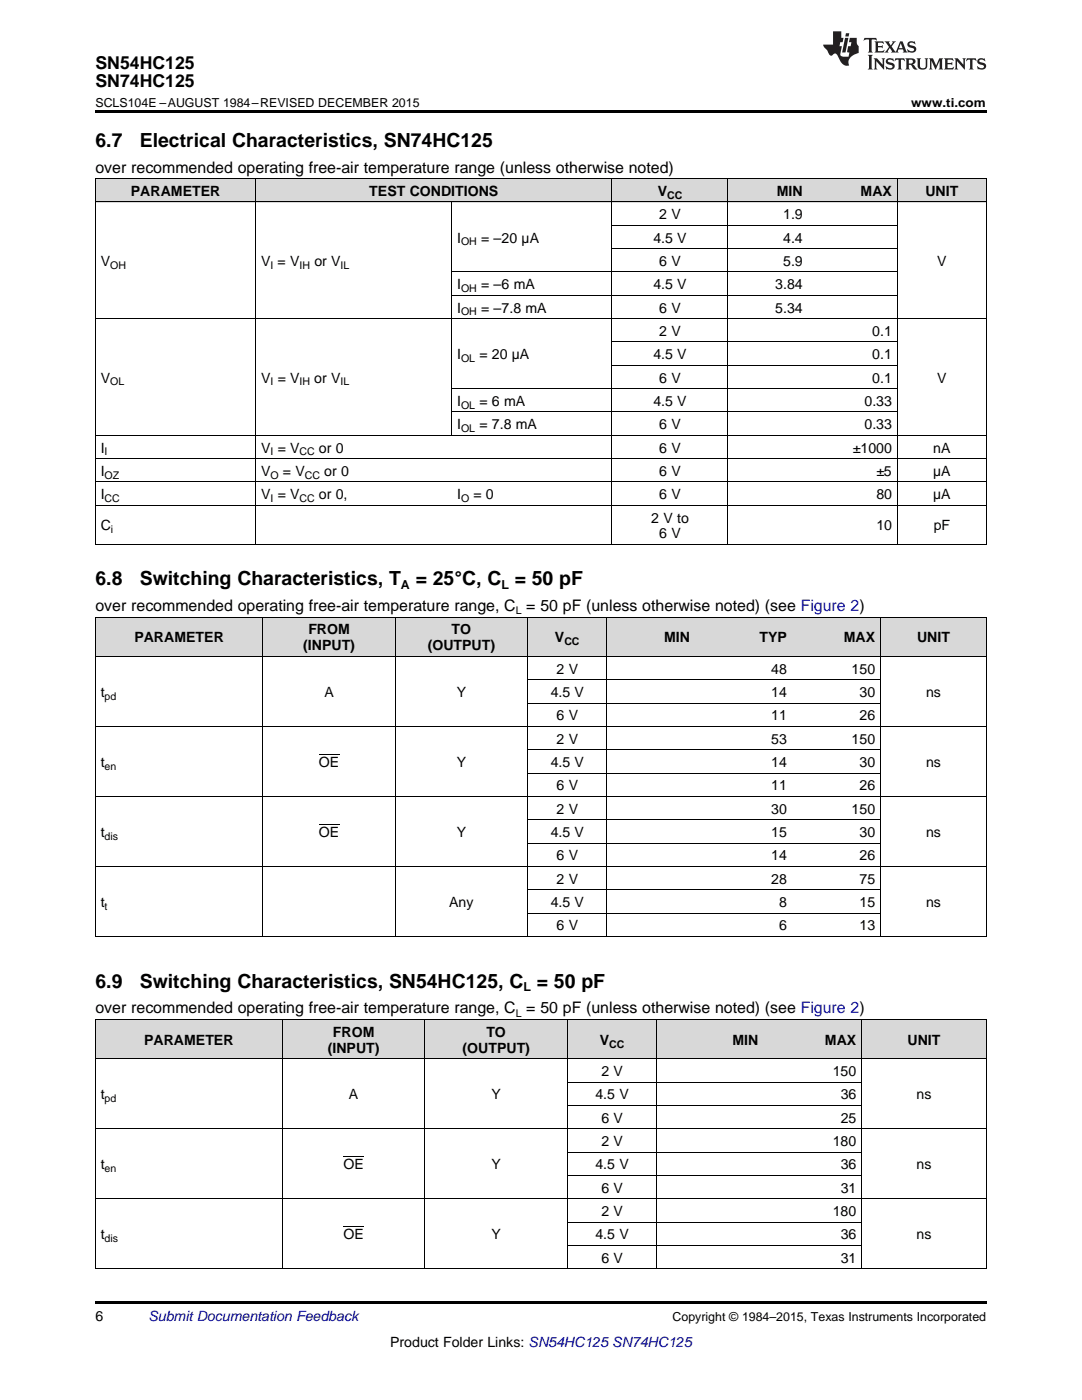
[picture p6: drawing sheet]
<svg xmlns="http://www.w3.org/2000/svg" width="216mm" height="279mm" viewBox="0 0 216 279" stroke-linecap="round" stroke-linejoin="round" font-family="sans-serif">
<g fill="#d8d8d8">
<path d="M19 203.5h37.4v7.8h-37.4z"/>
<path d="M56.4 203.5h28.4v7.8h-28.4z"/>
<path d="M84.8 203.5h28.5v7.8h-28.5z"/>
<path d="M113.3 203.5h17.8v7.8h-17.8z"/>
<path d="M131.1 203.5h21.3v7.8h-21.3z"/>
<path d="M152.4 203.5h19.5v7.8h-19.5z"/>
<path d="M171.9 203.5h24.9v7.8h-24.9z"/>
<path d="M19 123.2h33.5v7.9h-33.5z"/>
<path d="M52.5 123.2h26.4v7.9h-26.4z"/>
<path d="M78.9 123.2h26.4v7.9h-26.4z"/>
<path d="M105.3 123.2h15.8v7.9h-15.8z"/>
<path d="M121.1 123.2h17.6v7.9h-17.6z"/>
<path d="M138.7 123.2h19.4v7.9h-19.4z"/>
<path d="M158.1 123.2h17.6v7.9h-17.6z"/>
<path d="M175.7 123.2h21.1v7.9h-21.1z"/>
<path d="M19 35.7h32v4.7h-32z"/>
<path d="M51 35.7h39.2v4.7h-39.2z"/>
<path d="M90.2 35.7h32v4.7h-32z"/>
<path d="M122.2 35.7h23.1v4.7h-23.1z"/>
<path d="M145.3 35.7h16v4.7h-16z"/>
<path d="M161.3 35.7h17.8v4.7h-17.8z"/>
<path d="M179.1 35.7h17.7v4.7h-17.7z"/>
</g>
<g fill="#000">
<path d="M19 22h177.8v.5h-177.8zM19 108.7h.2zM90.1 108.7h.1zM122.1 108.7h.1zM145.2 108.7h.1zM161.2 108.7h.1zM179 108.7h.1zM196.7 108.7h.1zM19 186.9h.2zM78.8 186.9h.1zM105.2 186.9h.1zM121 186.9h.1z"/>
<path d="M138.6 186.9h.1zM158 186.9h.1zM175.6 186.9h.1zM196.7 186.9h.1zM19 259.7h177.8v.5h-177.8z"/>
</g>
<g fill="none" stroke="#000" stroke-width=".2">
<path d="M19 35.6h177.8M19.1 35.7v73M51 35.7v73M122.1 35.7v73M145.2 35.7v73M179 35.7v73M196.8 35.7v73M19 40.3h177.8M90.1 40.3v46.6M90.2 58.9h88.9M90.2 54.3h88.9M122.2 49.6h56.9"/>
<path d="M122.2 45h56.9M19 63.6h177.8M90.2 77.6h88.9M122.2 72.9h56.9M122.2 68.2h56.9M19 96.2h177.8M19 91.5h177.8M19 86.9h177.8M90.2 82.2h88.9M19 108.7h177.8M19 100.8h177.8M19 131h177.8"/>
<path d="M19 123.2h177.8M19.1 123.2v63.7M52.4 123.2v63.7M78.8 123.2v63.7M105.3 123.2v63.7M105.3 135.7h70.4M121.1 123.2v63.7M175.7 123.2v63.7M196.8 123.2v63.7M19 158.9h177.8M19 145h177.8M105.3 154.3h70.4"/>
<path d="M105.3 149.6h70.4M105.3 140.3h70.4M19 172.9h177.8M105.3 177.6h70.4M105.3 168.3h70.4M105.3 163.6h70.4M19 186.9h177.8M105.3 182.2h70.4M19 211.3h177.8M19 203.5h177.8M19.1 203.5v49.8M56.3 203.5v49.8"/>
<path d="M84.8 203.5v49.8M113.2 203.5v49.8M113.3 216h58.6M131 203.5v49.8M171.9 203.5v49.8M196.8 203.5v49.8M19 239.2h177.8M19 225.3h177.8M113.3 234.6h58.6M113.3 229.9h58.6M113.3 220.6h58.6M19 253.2h177.8"/>
<path d="M113.3 248.5h58.6M113.3 243.9h58.6"/>
</g>
<g fill="#231f20">
<path d="M172.5 7.6l-.1 .5 .4-.2h.6v.1v2.1l-.2 .4h.9l-.2-.4v-2.1l.1-.1h.5l.5 .2-.2-.5zM174.5 8.3l.2 .3v1.5l-.2 .4h1.8l.2-.6a1.04 1.04 0 0 1-1.3 .2v-.7h.6l.3 .2v-.6l-.3 .2h-.6v-.6l.8-.1 .4 .3-.2-.5zM176.5 8.3l.9 1.1-.9 1.1h.8l-.2-.2 .4-.7 .5 .7-.2 .2h1.5l-.2-.2 .2-.4h.9l.1 .4-.2 .2h1l-.3-.3-.7-1.9h-.5l-.9 2-.8-1 .9-1h-.8l.1 .3-.4 .5-.3-.6 .1-.2zM179.7 8.6l.4 1h-.7zM181.3 8.4a.63 .63 0 0 0-.2 .7 .63 .63 0 0 0 .6 .4l.6 .2 .1 .2a.75 .75 0 0 1-.7 .4 .75 .75 0 0 1-.6-.5l.1 .7 .1-.1a1.11 1.11 0 0 0 1.5-.6 1.13 1.13 0 0 0-1.2-.8l-.1-.4a1.04 1.04 0 0 1 1.2 .2l-.2-.5-.2 .1-.4-.2zM173.2 10.9l.2 .4v2.2l-.2 .4h1l-.3-.4v-2.2l.3-.4zM174.3 11.6l.3 .4v1.5l-.3 .4h.8l-.2-.4v-1.3l1.5 1.7v-1.9l.2-.4h-.7l.2 .4v.9l-1.1-1.3zM177 11.8a.62 .62 0 0 0-.2 .7 .62 .62 0 0 0 .6 .4l.6 .1 .1 .3a.76 .76 0 0 1-.7 .3 .76 .76 0 0 1-.7-.4l.2 .7 .1-.1a1.11 1.11 0 0 0 1.5-.6 1.13 1.13 0 0 0-1.2-.8l-.1-.4a1.04 1.04 0 0 1 1.2 .2l-.2-.6-.2 .1-.5-.1zM178.7 11.6l-.2 .6a.61 .61 0 0 1 .8-.3v1.6l-.2 .4h.9l-.2-.4v-1.6a.63 .63 0 0 1 .7 .3l-.1-.6zM180.6 11.6l.3 .4v1.5l-.3 .4h1l-.2-.2-.1-.8 .6 .2a.76 .76 0 0 0 1.2 .7l-1-1a.58 .58 0 0 0 .6-.5 .58 .58 0 0 0-.5-.6zM181.4 11.9h.1a.45 .45 0 0 1 .5 .1 .45 .45 0 0 1 .1 .5l-.8 .2zM182.9 11.6l.2 .2a2.17 2.17 0 0 0 .3 1.9 .99 .99 0 0 0 1.6-.6v-1.1l.2-.4h-.7l.2 .2a1.92 1.92 0 0 1-.2 1.8 .6 .6 0 0 1-.9-.5v-1.1l.2-.4zM185.4 11.6l.2 .4v1.5l-.2 .4h.7l-.2-.4v-1.4l.8 1.8 .8-1.8v1.4l-.2 .4h.9l-.2-.4v-1.5l.2-.4h-.8l-.6 1.5-.6-1.5zM188.4 11.6l.2 .4v1.5l-.2 .4h1.8l.1-.6a1.04 1.04 0 0 1-1.2 .1v-.6h.5l.4 .2v-.6l-.4 .2h-.5v-.7h.8l.3 .3-.1-.6zM190.5 11.6l.2 .4v1.5l-.2 .4h.7l-.2-.4v-1.3l1.5 1.7v-1.9l.2-.4h-.7l.2 .4v.9l-1.1-1.3zM192.9 11.6l-.1 .6a.61 .61 0 0 1 .7-.3l.1 1.6-.3 .4h1l-.3-.4 .1-1.6a.63 .63 0 0 1 .7 .3l-.1-.6zM195.2 11.8a.62 .62 0 0 0-.2 .7 .62 .62 0 0 0 .6 .4l.6 .1 .1 .3a.76 .76 0 0 1-.7 .3 .76 .76 0 0 1-.6-.4l.1 .7 .1-.1a1.11 1.11 0 0 0 1.6-.6 1.13 1.13 0 0 0-1.3-.8l-.1-.4a1.04 1.04 0 0 1 1.2 .2l-.1-.6-.2 .1-.5-.1z"/>
<path d="M166.2 6.3v2.6h-1.9v.4l.8 .9a.91 .91 0 0 0 1 .8 .56 .56 0 0 1 .5-.3 .56 .56 0 0 1 .5 .3l.4 .8a1.53 1.53 0 0 0 1.9 1.2 1.54 1.54 0 0 1 1-2.1l.9-.3v-1.4a1.52 1.52 0 0 1-.4-1.6h-1.3l-.2 .8h.5l-.2 .8h-.5l-.1 1v.2l.4 .1-.2 .8a1.93 1.93 0 0 1-1.6-.3l.3-1.8h-.5l.2-.8h.4l.2-.8h-.4v-1.3zM168.6 7.6l-.6 2.9h.7l.6-2.9zM168.8 6.6l-.1 .7h.6l.2-.7z"/>
</g>
<path d="M63.6 150.6h4.1M63.6 164.6h4.1M68.5 230.9h4.1M68.5 244.8h4.1" fill="none" stroke="#000" stroke-width=".2"/>
<g font-size="3.9">
<text x="19" y="29.3">6.7</text>
<text x="27.9" y="29.3">Electrical Characteristics, SN74HC125</text>
<text x="19" y="116.8">6.8</text>
<text x="27.9" y="116.8">Switching Characteristics, T</text>
<text x="82.9" y="116.8">= 25°C, C = 50 pF</text>
<text x="19" y="197.1">6.9</text>
<text x="27.9" y="197.1">Switching Characteristics, SN54HC125, C = 50 pF</text>
</g>
<g font-size="3.5">
<text x="19" y="13.8">SN54HC125</text>
<text x="19" y="17.3">SN74HC125</text>
</g>
<g font-size="3.2">
<text x="19" y="34.4">over recommended operating free-air temperature range (unless otherwise noted)</text>
<text x="19" y="122">over recommended operating free-air temperature range, C = 50 pF (unless otherwise noted) (see Figure 2)</text>
<text x="19" y="202.2">over recommended operating free-air temperature range, C = 50 pF (unless otherwise noted) (see Figure 2)</text>
</g>
<g font-size="2.8">
<text x="26.1" y="39.1">PARAMETER</text>
<text x="73.7" y="39.1">TEST CONDITIONS</text>
<text x="131.2" y="39.1">V</text>
<text x="155" y="39.1">MIN</text>
<text x="171.7" y="39.1">MAX</text>
<text x="184.6" y="39.1">UNIT</text>
<text x="131.6" y="43.7">2 V</text>
<text x="156.3" y="43.7">1.9</text>
<text x="20.1" y="53.1">V</text>
<text x="52.1" y="53.1">V = V</text>
<text x="62.7" y="53.1">or V</text>
<text x="91.2" y="48.4">I</text>
<text x="96" y="48.4">= –20 µA</text>
<text x="130.4" y="48.4">4.5 V</text>
<text x="131.6" y="53.1">6 V</text>
<text x="156.3" y="48.4">4.4</text>
<text x="156.3" y="53.1">5.9</text>
<text x="187" y="53.1">V</text>
<text x="91.2" y="57.7">I</text>
<text x="96" y="57.7">= –6 mA</text>
<text x="130.4" y="57.7">4.5 V</text>
<text x="154.7" y="57.7">3.84</text>
<text x="91.2" y="62.4">I</text>
<text x="96" y="62.4">= –7.8 mA</text>
<text x="131.6" y="62.4">6 V</text>
<text x="154.7" y="62.4">5.34</text>
<text x="91.2" y="71.7">I</text>
<text x="95.7" y="71.7">= 20 µA</text>
<text x="130.4" y="71.7">4.5 V</text>
<text x="131.6" y="67">2 V</text>
<text x="174.1" y="67">0.1</text>
<text x="174.1" y="71.7">0.1</text>
<text x="20.1" y="76.3">V</text>
<text x="52.1" y="76.3">V = V</text>
<text x="62.7" y="76.3">or V</text>
<text x="131.6" y="76.3">6 V</text>
<text x="174.1" y="76.3">0.1</text>
<text x="187" y="76.3">V</text>
<text x="91.2" y="81">I</text>
<text x="95.7" y="81">= 6 mA</text>
<text x="130.4" y="81">4.5 V</text>
<text x="172.5" y="81">0.33</text>
<text x="91.2" y="85.7">I</text>
<text x="95.7" y="85.7">= 7.8 mA</text>
<text x="131.6" y="85.7">6 V</text>
<text x="172.5" y="85.7">0.33</text>
<text x="20.1" y="90.3">I</text>
<text x="20.1" y="95">I</text>
<text x="52.1" y="90.3">V = V</text>
<text x="52.1" y="95">V</text>
<text x="56.5" y="95">= V</text>
<text x="63.6" y="90.3">or 0</text>
<text x="64.7" y="95">or 0</text>
<text x="131.6" y="90.3">6 V</text>
<text x="131.6" y="95">6 V</text>
<text x="170.2" y="90.3">±1000</text>
<text x="174.9" y="95">±5</text>
<text x="186.2" y="95">µA</text>
<text x="186.2" y="90.3">nA</text>
<text x="20.1" y="99.6">I</text>
<text x="52.1" y="99.6">V = V</text>
<text x="63.6" y="99.6">or 0,</text>
<text x="91.2" y="99.6">I</text>
<text x="94.5" y="99.6">= 0</text>
<text x="131.6" y="99.6">6 V</text>
<text x="174.9" y="99.6">80</text>
<text x="186.2" y="99.6">µA</text>
<text x="20.1" y="105.9">C</text>
<text x="130" y="104.3">2 V to</text>
<text x="131.6" y="107.5">6 V</text>
<text x="174.9" y="105.9">10</text>
<text x="186.3" y="105.9">pF</text>
<text x="26.8" y="128.2">PARAMETER</text>
<text x="60.5" y="129.8">(INPUT)</text>
<text x="61.5" y="126.6">FROM</text>
<text x="85.3" y="129.8">(OUTPUT)</text>
<text x="90.1" y="126.6">TO</text>
<text x="110.7" y="128.2">V</text>
<text x="132.5" y="128.2">MIN</text>
<text x="151.6" y="128.2">TYP</text>
<text x="168.4" y="128.2">MAX</text>
<text x="183" y="128.2">UNIT</text>
<text x="111.1" y="134.4">2 V</text>
<text x="153.9" y="134.4">48</text>
<text x="169.9" y="134.4">150</text>
<text x="20.1" y="139.1">t</text>
<text x="64.7" y="139.1">A</text>
<text x="91.1" y="139.1">Y</text>
<text x="109.9" y="139.1">4.5 V</text>
<text x="111.1" y="143.8">6 V</text>
<text x="153.9" y="139.1">14</text>
<text x="153.9" y="143.8">11</text>
<text x="171.5" y="139.1">30</text>
<text x="171.5" y="143.8">26</text>
<text x="184.8" y="139.1">ns</text>
<text x="111.1" y="148.4">2 V</text>
<text x="153.9" y="148.4">53</text>
<text x="169.9" y="148.4">150</text>
<text x="20.1" y="153.1">t</text>
<text x="63.6" y="153.1">OE</text>
<text x="91.1" y="153.1">Y</text>
<text x="109.9" y="153.1">4.5 V</text>
<text x="153.9" y="153.1">14</text>
<text x="171.5" y="153.1">30</text>
<text x="184.8" y="153.1">ns</text>
<text x="111.1" y="157.7">6 V</text>
<text x="153.9" y="157.7">11</text>
<text x="171.5" y="157.7">26</text>
<text x="20.1" y="167">t</text>
<text x="63.6" y="167">OE</text>
<text x="91.1" y="167">Y</text>
<text x="109.9" y="167">4.5 V</text>
<text x="111.1" y="162.4">2 V</text>
<text x="153.9" y="162.4">30</text>
<text x="153.9" y="167">15</text>
<text x="169.9" y="162.4">150</text>
<text x="171.5" y="167">30</text>
<text x="184.8" y="167">ns</text>
<text x="111.1" y="171.7">6 V</text>
<text x="153.9" y="171.7">14</text>
<text x="171.5" y="171.7">26</text>
<text x="111.1" y="176.4">2 V</text>
<text x="153.9" y="176.4">28</text>
<text x="171.5" y="176.4">75</text>
<text x="20.1" y="181">t</text>
<text x="89.6" y="181">Any</text>
<text x="109.9" y="181">4.5 V</text>
<text x="111.1" y="185.7">6 V</text>
<text x="155.5" y="181">8</text>
<text x="155.5" y="185.7">6</text>
<text x="171.5" y="181">15</text>
<text x="171.5" y="185.7">13</text>
<text x="184.8" y="181">ns</text>
<text x="28.8" y="208.5">PARAMETER</text>
<text x="66.4" y="206.9">FROM</text>
<text x="97" y="206.9">TO</text>
<text x="119.7" y="208.5">V</text>
<text x="146.2" y="208.5">MIN</text>
<text x="164.6" y="208.5">MAX</text>
<text x="181.1" y="208.5">UNIT</text>
<text x="65.4" y="210.1">(INPUT)</text>
<text x="92.3" y="210.1">(OUTPUT)</text>
<text x="120" y="214.7">2 V</text>
<text x="166.2" y="214.7">150</text>
<text x="20.1" y="219.4">t</text>
<text x="69.6" y="219.4">A</text>
<text x="98.1" y="219.4">Y</text>
<text x="118.8" y="219.4">4.5 V</text>
<text x="167.7" y="219.4">36</text>
<text x="182.9" y="219.4">ns</text>
<text x="120" y="224">6 V</text>
<text x="167.7" y="224">25</text>
<text x="20.1" y="233.4">t</text>
<text x="68.5" y="233.4">OE</text>
<text x="98.1" y="233.4">Y</text>
<text x="118.8" y="233.4">4.5 V</text>
<text x="120" y="228.7">2 V</text>
<text x="166.2" y="228.7">180</text>
<text x="167.7" y="233.4">36</text>
<text x="182.9" y="233.4">ns</text>
<text x="120" y="238">6 V</text>
<text x="167.7" y="238">31</text>
<text x="120" y="242.7">2 V</text>
<text x="166.2" y="242.7">180</text>
<text x="20.1" y="247.3">t</text>
<text x="68.5" y="247.3">OE</text>
<text x="98.1" y="247.3">Y</text>
<text x="118.8" y="247.3">4.5 V</text>
<text x="120" y="252">6 V</text>
<text x="167.7" y="247.3">36</text>
<text x="167.7" y="252">31</text>
<text x="182.9" y="247.3">ns</text>
<text x="19" y="263.6">6</text>
<text x="77.9" y="268.9">Product Folder Links: SN54HC125 SN74HC125</text>
</g>
<text font-size="2.8" fill="#0000c8" x="29.6" y="263.6">Submit Documentation Feedback</text>
<g font-size="2.5">
<text x="19" y="21.4">SCLS104E –AUGUST 1984–REVISED DECEMBER 2015</text>
<text x="181.8" y="21.4">www.ti.com</text>
<text x="80" y="117.6">A</text>
<text x="100.1" y="117.6">L</text>
<text x="104.5" y="197.9">L</text>
<text x="134.2" y="263.6">Copyright © 1984–2015, Texas Instruments Incorporated</text>
</g>
<g font-size="2.1">
<text x="133.1" y="39.7">CC</text>
<text x="22" y="53.6">OH</text>
<text x="54" y="53.6">I</text>
<text x="59.8" y="53.6">IH</text>
<text x="67.9" y="53.6">IL</text>
<text x="92" y="49">OH</text>
<text x="92" y="58.3">OH</text>
<text x="92" y="62.9">OH</text>
<text x="22" y="76.9">OL</text>
<text x="54" y="76.9">I</text>
<text x="59.8" y="76.9">IH</text>
<text x="67.9" y="76.9">IL</text>
<text x="92" y="72.2">OL</text>
<text x="92" y="81.6">OL</text>
<text x="92" y="86.2">OL</text>
<text x="20.9" y="90.9">I</text>
<text x="20.9" y="95.5">OZ</text>
<text x="54" y="90.9">I</text>
<text x="54" y="95.5">O</text>
<text x="59.8" y="90.9">CC</text>
<text x="60.8" y="95.5">CC</text>
<text x="20.9" y="100.2">CC</text>
<text x="54" y="100.2">I</text>
<text x="59.8" y="100.2">CC</text>
<text x="92" y="100.2">O</text>
<text x="22.1" y="106.4">i</text>
<text x="102.9" y="122.6">L</text>
<text x="112.6" y="128.8">CC</text>
<text x="20.9" y="139.7">pd</text>
<text x="20.9" y="153.6">en</text>
<text x="20.9" y="167.6">dis</text>
<text x="20.9" y="181.6">t</text>
<text x="102.9" y="202.9">L</text>
<text x="121.6" y="209.1">CC</text>
<text x="20.9" y="220">pd</text>
<text x="20.9" y="233.9">en</text>
<text x="20.9" y="247.9">dis</text>
</g>
</svg>
